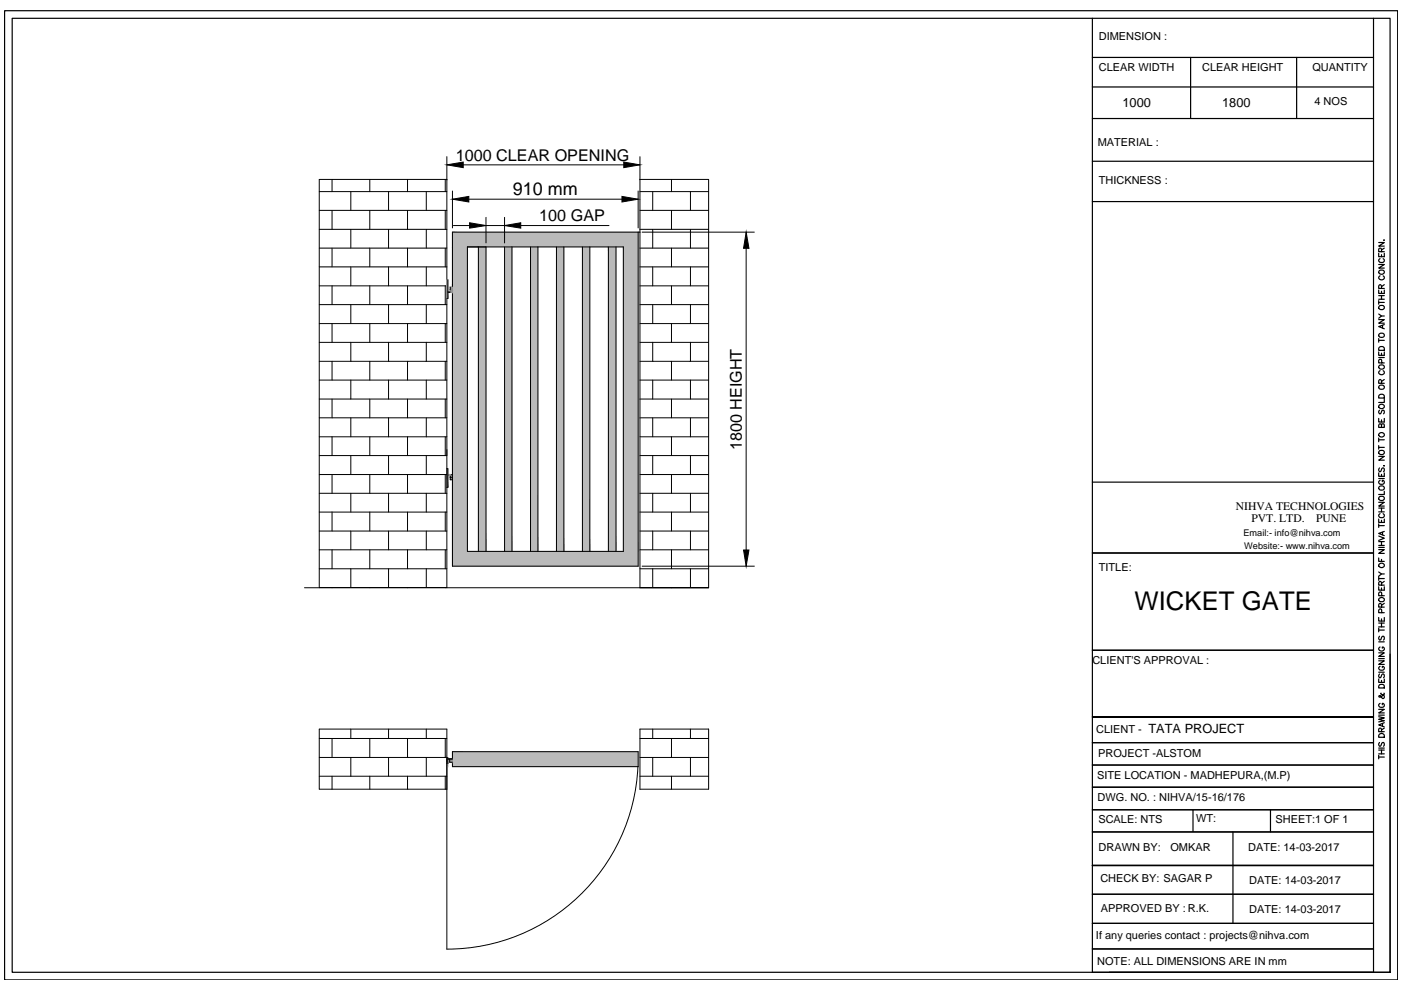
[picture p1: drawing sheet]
<svg xmlns="http://www.w3.org/2000/svg" width="297mm" height="210mm" viewBox="0 0 297 210" stroke-linecap="round" stroke-linejoin="round" font-family="sans-serif">
<!-- layer: 0 -->
<g fill="#989898" stroke="#989898" stroke-width=".21">
<path d="M95.5 100.7v.5h.4zM95.5 100.7h.4v.5z"/>
<path d="M95.5 101.2v.5h.4zM95.5 101.2h.4v.5z"/>
<path d="M94.7 99.4v3.9h.3zM94.7 99.4h.3v3.9z"/>
<path d="M95 100.7h.5zM95 100.7h.5z"/>
<path d="M95 61.9l.5 .1zM95 61.9l.5 .1z"/>
<path d="M95.5 60.9v.6h.4zM95.5 60.9h.4v.6z"/>
<path d="M95.5 61.5v.5h.4zM95.5 61.5h.4v.5z"/>
<path d="M94.7 59.3v4h.3zM94.7 59.3h.3v4z"/>
<path d="M94.7 160.7v.2h.3zM94.7 160.7h.3v.2z"/>
<path d="M95 160.9h.9zM95 160.9h.9z"/>
<path d="M94.7 160.9h.3zM94.7 160.9h.3z"/>
<path d="M94.7 160.9v1h.3zM94.7 160.9h.3v1z"/>
<path d="M95.3 160.9v.7h.6zM95.3 160.9h.6v.7z"/>
</g>
<g fill="#bababa" stroke="#bababa" stroke-width=".21">
<path d="M95.9 49.2v3.2h39.4zM95.9 49.2h39.4v3.2z"/>
<path d="M132.2 52.4v64.5h3.1zM132.2 52.4h3.1v64.5z"/>
<path d="M95.9 52.4v64.5h3.2zM95.9 52.4h3.2v64.5z"/>
<path d="M95.9 116.9v3.1h39.4zM95.9 116.9h39.4v3.1z"/>
<path d="M129 52.4v64.5h1.6zM129 52.4h1.6v64.5z"/>
<path d="M101.4 52.4v64.5h1.6zM101.4 52.4h1.6v64.5z"/>
<path d="M107 52.4v64.5h1.5zM107 52.4h1.5v64.5z"/>
<path d="M112.5 52.4v64.5h1.5zM112.5 52.4h1.5v64.5z"/>
<path d="M118 52.4v64.5h1.5zM118 52.4h1.5v64.5z"/>
<path d="M123.5 52.4v64.5h1.6zM123.5 52.4h1.6v64.5z"/>
<path d="M95.9 159.4v3.1h39.4zM95.9 159.4h39.4v3.1z"/>
</g>
<g fill="none" stroke="#000" stroke-width=".21">
<path d="M70.4 38v2.6M78.4 38v2.6M86.4 38v2.6M94.4 38v2.6M94.7 38h-27v86.6M94.7 33.2v91.4M98.2 35h34M135.7 38h14.5v86.6h-85.6M135.7 33.2v91.4M142.4 38v2.6M67.7 40.6h27M67.7 44.6h27"/>
<path d="M67.7 48.6h27M67.7 52.6h27M67.7 56.6h27M70.4 44.6v4M70.4 52.6v4M74.4 40.6v4M74.4 48.6v4M74.4 56.6v4M78.4 44.6v4M78.4 52.6v4M82.4 40.6v4M82.4 48.6v4"/>
<path d="M82.4 56.6v4M86.4 44.6v4M86.4 52.6v4M90.4 40.6v4M90.4 48.6v4M90.4 56.6v4M94.4 44.6v4M94.4 52.6v4M94.7 59.3h.3v4h-.3M95.9 40.5v7.8M96.1 47.8h3.5M99.1 52.4h33.1v64.5h-33.1z"/>
<path d="M99.4 42.2h32.5M101.4 52.4v64.5M103 46.1v5.4M103 52.4v64.5M103 47.8h4M107 46.1v5.4M107 52.4v64.5M108.5 52.4v64.5M110.4 47.8h18.7M112.5 52.4v64.5M114 52.4v64.5M118 52.4v64.5"/>
<path d="M119.5 52.4v64.5M123.5 52.4v64.5M125.1 52.4v64.5M129 52.4v64.5M130.6 52.4v64.5M135.3 49.2v70.8h-39.4v-70.8h39.8M135.3 40.5v7.8M135.7 40.6h14.5M135.7 44.6h14.5M135.7 48.6h14.5M135.7 52.6h14.5M135.7 56.6h14.5"/>
<path d="M136.1 49.2h23.8M138.4 40.6v4M138.4 48.6v4M138.4 56.6v4M142.4 44.6v4M142.4 52.6v4M146.4 40.6v4M146.4 48.6v4M146.4 56.6v4M158.2 52.6v64M67.7 60.6h27M67.7 64.6h27"/>
<path d="M67.7 68.6h27M67.7 72.6h27M67.7 76.6h27M70.4 60.6v4M70.4 68.6v4M70.4 76.6v4M74.4 64.6v4M74.4 72.6v4M78.4 60.6v4M78.4 68.6v4M78.4 76.6v4M82.4 64.6v4"/>
<path d="M82.4 72.6v4M86.4 60.6v4M86.4 68.6v4M86.4 76.6v4M90.4 64.6v4M90.4 72.6v4M94.4 60.6v4M94.4 68.6v4M94.4 76.6v4M95 62h.9M95 61.9h.5M95.5 61.5h.4"/>
<path d="M95.9 60.9h-.4v1.1M135.7 60.6h14.5M135.7 64.6h14.5M135.7 68.6h14.5M135.7 72.6h14.5M135.7 76.6h14.5M138.4 64.6v4M138.4 72.6v4M142.4 60.6v4M142.4 68.6v4M142.4 76.6v4M146.4 64.6v4"/>
<path d="M146.4 72.6v4M67.7 80.6h27M67.7 84.6h27M67.7 88.6h27M67.7 92.6h27M67.7 96.6h27M70.4 84.6v4M70.4 92.6v4M74.4 80.6v4M74.4 88.6v4M74.4 96.6v4M78.4 84.6v4"/>
<path d="M78.4 92.6v4M82.4 80.6v4M82.4 88.6v4M82.4 96.6v4M86.4 84.6v4M86.4 92.6v4M90.4 80.6v4M90.4 88.6v4M90.4 96.6v4M94.4 84.6v4M94.4 92.6v4M94.7 99.4h.3v3.9h-.3"/>
<path d="M135.7 80.6h14.5M135.7 84.6h14.5M135.7 88.6h14.5M135.7 92.6h14.5M135.7 96.6h14.5M138.4 80.6v4M138.4 88.6v4M138.4 96.6v4M142.4 84.6v4M142.4 92.6v4M146.4 80.6v4M146.4 88.6v4"/>
<path d="M146.4 96.6v4M67.7 100.6h27M67.7 104.6h27M67.7 108.6h27M67.7 112.6h27M67.7 116.6h27M70.4 100.6v4M70.4 108.6v4M70.4 116.6v4M74.4 104.6v4M74.4 112.6v4M78.4 100.6v4"/>
<path d="M78.4 108.6v4M78.4 116.6v4M82.4 104.6v4M82.4 112.6v4M86.4 100.6v4M86.4 108.6v4M86.4 116.6v4M90.4 104.6v4M90.4 112.6v4M94.4 100.6v4M94.4 108.6v4M94.4 116.6v4"/>
<path d="M95 100.7h.9M95 100.7h.5M95.5 100.7v1h.4M95.5 101.2h.4M135.7 100.6h14.5M135.7 104.6h14.5M135.7 108.6h14.5M135.7 112.6h14.5M135.7 116.6h14.5M138.4 104.6v4M138.4 112.6v4M142.4 100.6v4"/>
<path d="M142.4 108.6v4M142.4 116.6v4M146.4 104.6v4M146.4 112.6v4M67.7 120.6h27M67.7 124.6h27M70.4 124.6h.1M74.4 120.6v4M78.4 124.6h.1M82.4 120.6v4M86.4 124.6h.1M90.4 120.6v4"/>
<path d="M94.4 124.6h.1M135.7 120.6h14.5M135.7 124.6h14.5M136.1 120h23.8M138.4 120.6v4M142.4 124.6h.1M146.4 120.6v4M67.7 156.6h27M70.4 156.6v4M74.4 154.6v2M78.4 156.6v4M82.4 154.6v2"/>
<path d="M86.4 156.6v4M90.4 154.6v2M94.4 156.6v4M95.9 159.4h39.4v3.1h-39.4zM135.7 154.6h14.5v12.7h-14.5zM135.7 156.6h14.5M138.4 154.6v2M142.4 156.6v4M146.4 154.6v2M67.7 160.6h27M67.7 164.6h27M70.4 164.6v2.7"/>
<path d="M74.4 160.6v4M78.4 164.6v2.7M82.4 160.6v4M86.4 164.6v2.7M90.4 160.6v4M94.4 164.6v2.7M94.7 160.7h.3v1.2h-.3M95 160.9h.9M95.3 160.9v.7h.6M135.3 162.5a40.6 40.6 0 0 1-40.6 38.7v-46.6h-27v12.7h27M135.7 160.6h14.5M135.7 164.6h14.5"/>
<path d="M138.4 160.6v4M142.4 164.6v2.7M146.4 160.6v4"/>
</g>
<path d="M94.7 35l3.5-.6v1.1zM132.2 34.4l3.5 .6-3.5 .5zM95.9 42.2l3.5-.6v1.2zM99.6 47.2l3.4 .6-3.4 .6zM107 47.8l3.4-.6v1.2zM131.9 41.6l3.4 .6-3.4 .6zM158.2 49.2l.6 3.4h-1.2zM157.6 116.6h1.2l-.6 3.4z" fill="#000" stroke="#000" stroke-width=".21"/>
<g fill="none" stroke="#000" stroke-width=".25">
<path d="M1 2.3h295.3v205.5h-295.3zM2.6 3.9h292.1v202.2h-292.1zM231.6 3.9v202.2h63.1M231.6 18.4h59.6M231.6 12.2h59.6M252.4 12.2v12.9M274.9 12.2v12.9M291.2 3.9v202.2M231.6 34.2h59.6M231.6 25.1h59.6M231.6 42.7h59.6M292.3 56.1h1.2l-1.2 .7h1.2"/>
<path d="M292.3 53.7v.7h1.2v-.7M292.3 51.4h1.2l-1.2 .8h1.2M292.5 57.3a.58 .58 0 0 1 .7 0 .58 .58 0 0 1 .3 .6 .58 .58 0 0 1-.8 .2 .58 .58 0 0 1-.3-.6zM292.6 58.5a.43 .43 0 0 0-.3 .5 .43 .43 0 0 0 .5 .3h.3a.44 .44 0 0 0 .4-.3 .44 .44 0 0 0-.3-.5M292.6 54.8l-.3 .3a.58 .58 0 0 0 .6 .6 .58 .58 0 0 0 .6-.7l-.3-.2M292.9 53.4l-.1-.7-.4-.1-.1 .8h1.2M292.9 54v.4M293.5 50.8v.2zM293.5 52.6l-.6 .4M292.3 74.6v.7h1.2v-.7M292.3 67.8h1.2l-1.2 .7h1.2M292.3 61.5v.7h1.2v-.7"/>
<path d="M292.3 63.7v.8M292.3 71.8v.7M292.3 75.8h1.2M292.3 72.2h1.2M292.3 66.6l.6 .4M292.3 64.1h1.2M292.3 63.4h1.2M292.3 62.7h1.2M292.4 73.7a.65 .65 0 0 1 1.1 .2v.4h-1.2zM292.6 78.6a.43 .43 0 0 0-.3 .5 .43 .43 0 0 0 .5 .3h.3a.44 .44 0 0 0 .4-.3 .44 .44 0 0 0-.3-.5M292.9 61.2v-.6l-.3-.2-.3 .2v.6h1.2M292.9 61.8v.4"/>
<path d="M292.9 62.7v.7M292.9 74.9v.4M292.9 76.9v-.6l-.5-.1-.1 .7h1.2M293.1 69v.5M293.5 68.8l-1.2 .4 1.2 .5M293.5 67h-.6l-.6 .5M293.5 60.4l-.6 .4M292.3 96.8h1.2l-1.2 .8h1.2M292.3 88.7v.8h1.2v-.8M292.3 92.9v.8M292.3 94.5v.7M292.3 94.9h1.2"/>
<path d="M292.3 93.2h1.2M292.4 83.8a.65 .65 0 0 1 1.1 .2v.4h-1.2zM292.5 99.2l-.2 .3 .2 .5 .3-.1 .4-.7h.1l.2 .3-.2 .5M292.5 91.8a.58 .58 0 0 1 .7 0 .58 .58 0 0 1 .3 .6 .58 .58 0 0 1-.8 .2 .58 .58 0 0 1-.3-.6zM292.5 87l-.2 .2 .2 .5h.2l.3-.6h.5v.3l-.2 .3M292.5 85.8a.58 .58 0 0 1 .7-.1 .58 .58 0 0 1 .3 .7 .58 .58 0 0 1-.8 .2 .58 .58 0 0 1-.3-.6zM292.9 90.2l.2-.3h.3l.1 .3v.4h-1.2l.1-.7h.4l.1 .7M292.9 81.3v-.5l-.3-.3-.3 .3v.5h1.2M292.9 89v.5M293.5 98.7v.1zM293.5 84.7v.6h-1.2M293.5 80.5l-.6 .4"/>
<path d="M231.6 117.2h59.6M231.6 102.2h59.6M292.3 118.3v.7h1.2M292.3 116.5h1.2l-1.2 .8h1.2M292.3 113.7l1.2 .4-1.2 .5M292.3 110.1v.7h1.2v-.7M292.3 106.5h1.2l-1.2 .8h1.2M292.3 100.3v.7h1.2v-.7M292.3 111.1v.7M292.3 116.1h1.2M292.3 115.6h1.2M292.3 114.8h1.2"/>
<path d="M292.3 111.4h1.2M292.3 108.5h1.2M292.3 107.7h1.2M292.3 101.5h1.2M292.5 119.5a.58 .58 0 0 1 .7-.1 .58 .58 0 0 1 .3 .7 .58 .58 0 0 1-.8 .2 .58 .58 0 0 1-.3-.6zM292.6 108.9a.43 .43 0 0 0-.3 .5 .43 .43 0 0 0 .5 .4h.3a.44 .44 0 0 0 .4-.4 .44 .44 0 0 0-.3-.5M292.6 101.8a.43 .43 0 0 0-.3 .5 .43 .43 0 0 0 .5 .4h.3a.42 .42 0 0 0 .4-.4 .42 .42 0 0 0-.4-.5v.3M292.9 100.6v.4M292.9 107.7v.8M292.9 110.3v.5M292.9 114.8v.8M292.9 118.6v.4"/>
<path d="M293.1 112.8v.6M293.5 112.7l-1.2 .4 1.2 .5M293.5 104.2v.6h-1.2M231.6 137.9h59.6M292.3 138.4h1.2l-1.2 .8h1.2M292.3 130.9v.8h1.2v-.8M292.3 124.4v.7h1.2v-.7M292.3 122.2v.8M292.3 133.2v.8M292.3 139.6h1.2M292.3 136.1h1.2M292.3 133.6h1.2"/>
<path d="M292.3 132.9h1.2M292.3 132.1h1.2M292.3 122.7h1.2M292.3 121.3l.6 .4M292.4 126.9a.55 .55 0 0 1 .8-.2 .55 .55 0 0 1 .1 .8 .57 .57 0 0 1-.7 .1 .57 .57 0 0 1-.2-.7zM292.5 134.9l-.2 .3 .2 .5 .3-.1 .4-.7h.1l.2 .3-.2 .5M292.6 137.2a.43 .43 0 0 0-.3 .5 .43 .43 0 0 0 .5 .3h.3a.42 .42 0 0 0 .4-.4 .42 .42 0 0 0-.4-.4v.2M292.9 128.7v-.5l-.3-.3-.3 .3v.5h1.2M292.9 124.1v-.5l-.3-.3-.3 .3v.5h1.2M292.9 124.7v.4M292.9 131.2v.5M292.9 132.1v.8"/>
<path d="M292.9 129.9v-.7l-.3-.1-.3 .3v.5h1.2M292.9 126.3v-.7l-.3-.1-.3 .3v.5h1.2M293.5 121.7h-.6l-.6 .5M293.5 127.9l-.6 .4M293.5 123.3l-.6 .4M294.7 138.7v67.4M231.6 152h59.6h-59.6M231.6 157.5h59.6M292.3 152l1.2 .2-1.2 .3 1.2 .3-1.2 .3M292.3 150.4h1.2l-1.2 .8h1.2M292.3 144v.7h1.2v-.7M292.3 140.1h1.2l-1.2 .8h1.2"/>
<path d="M292.3 159.8h1.2M292.3 159h1.2M292.3 158.6h1.2M292.3 151.6h1.2M292.3 142.5h1.2M292.5 157.4l-.2 .3 .2 .5 .3-.1 .4-.7h.1l.2 .3-.2 .5M292.5 155.6l.3-.1 .5 .1 .2 .7h-1.2zM292.5 145.2h.8l.2 .7h-1.2zM292.5 142.9l-.2 .3 .2 .5 .3-.1 .4-.7h.1l.2 .3-.2 .5M292.6 149.1a.43 .43 0 0 0-.3 .5 .43 .43 0 0 0 .5 .4h.3a.42 .42 0 0 0 .4-.5 .42 .42 0 0 0-.4-.4v.3M292.6 141.3a.41 .41 0 0 0-.3 .5 .41 .41 0 0 0 .5 .3h.3a.4 .4 0 0 0 .4-.4 .4 .4 0 0 0-.4-.4v.2M292.8 147l-.1 .1a.73 .73 0 0 1 .7 .9l-.2 .1-.2-.1-.3-.5h-.2l-.2 .1 .2 .2h.3l.7-.5-.1-.3"/>
<path d="M292.9 155.1l-.1-.6-.4-.1-.1 .7h1.2M292.9 144.3v.4M292.9 159v.8M293.1 153.4v.6M293.5 153.2l-1.2 .5 1.2 .4M293.5 154.4l-.6 .4M231.6 176.4h59.6M231.6 162.2h59.6M231.6 166.9h59.6M231.6 171.7h59.6M252.9 171.7v4.7M261.4 176.4v19.4"/>
<path d="M269.4 171.7v4.7M292.3 160.5h1.2M292.3 160.1v.8M231.6 183.5h59.6M231.6 195.8h59.6M231.6 189.6h59.6M231.6 201.2h59.6"/>
<circle cx="292.9" cy="65.2" r=".56"/>
<circle cx="292.9" cy="77.8" r=".56"/>
<circle cx="292.9" cy="71.1" r=".56"/>
<circle cx="292.9" cy="95.9" r=".56"/>
<circle cx="292.9" cy="82.1" r=".56"/>
<circle cx="292.9" cy="103.5" r=".56"/>
<circle cx="292.9" cy="105.7" r=".56"/>
</g>
<text font-size="5.5" x="240.5" y="129.4">WICKET GATE</text>
<text font-size="3.8" x="108.7" y="41.3">910 mm</text>
<g font-size="3.4">
<text x="96.6" y="34.1">1000 CLEAR OPENING</text>
<text x="114.3" y="46.9">100 GAP</text>
<text x="157.3" y="95.5" transform="rotate(-90 157.3 95.5)">1800 HEIGHT</text>
</g>
<g font-size="2.7">
<text x="238" y="22.6">1000</text>
<text x="259.1" y="22.6">1800</text>
<text x="243.5" y="155.4">TATA PROJECT</text>
</g>
<g font-size="2.5">
<text x="262" y="108.1">NIHVA TECHNOLOGIES</text>
<text x="265.3" y="110.7">PVT. LTD.</text>
<text x="279.1" y="110.7">PUNE</text>
</g>
<g font-size="2.3">
<text x="233" y="8.6">DIMENSION :</text>
<text x="233" y="15">CLEAR WIDTH</text>
<text x="254.9" y="15">CLEAR HEIGHT</text>
<text x="278.3" y="15">QUANTITY</text>
<text x="278.7" y="22.3">4 NOS</text>
<text x="232.7" y="31">MATERIAL :</text>
<text x="233" y="39.1">THICKNESS :</text>
<text x="233" y="121.1">TITLE:</text>
<text x="231.6" y="140.7">CLIENT'S APPROVAL :</text>
<text x="232.4" y="155.5">CLIENT -</text>
<text x="232.8" y="160.5">PROJECT -ALSTOM</text>
<text x="232.6" y="165.2">SITE LOCATION - MADHEPURA,(M.P)</text>
<text x="232.7" y="169.8">DWG. NO. : NIHVA/15-16/176</text>
<text x="232.9" y="174.5">SCALE: NTS</text>
<text x="253.6" y="174.4">WT:</text>
<text x="270.4" y="174.5">SHEET:1 OF 1</text>
<text x="232.9" y="180.4">DRAWN BY:</text>
<text x="248.2" y="180.5">OMKAR</text>
<text x="264.6" y="180.4">DATE: 14-03-2017</text>
<text x="233.3" y="187.1">CHECK BY: SAGAR P</text>
<text x="264.9" y="187.4">DATE: 14-03-2017</text>
<text x="233.4" y="193.3">APPROVED BY : R.K.</text>
<text x="264.9" y="193.6">DATE: 14-03-2017</text>
<text x="232.4" y="199">If any queries contact : projects@nihva.com</text>
<text x="232.6" y="204.6">NOTE: ALL DIMENSIONS ARE IN mm</text>
</g>
<g font-size="1.9">
<text x="263.7" y="113.6">Email:- info@nihva.com</text>
<text x="263.8" y="116.5">Website:- www.nihva.com</text>
</g>
</svg>
